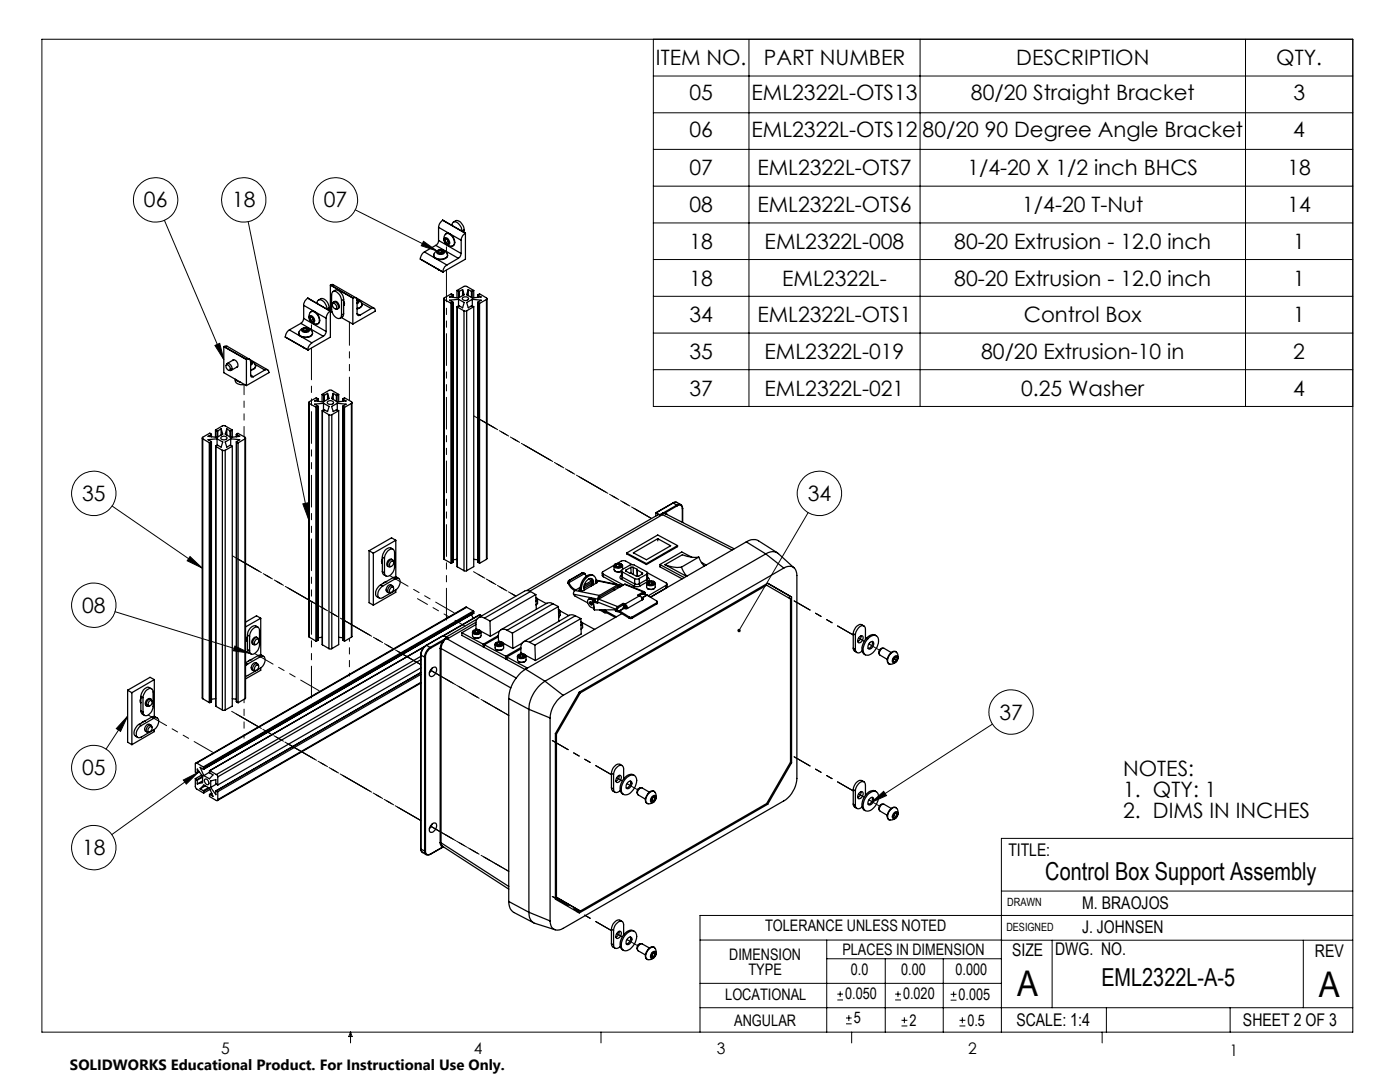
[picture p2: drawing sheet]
<svg xmlns="http://www.w3.org/2000/svg" width="279mm" height="216mm" viewBox="0 0 279 216" stroke-linecap="round" stroke-linejoin="round" font-family="sans-serif">
<g fill="none" stroke="#000" stroke-width=".2">
<path d="M8.4 7.8h261.6v198.2h-261.6zM130.4 7.8v73.3h139.6M130.4 15.2h139.6M149.5 7.8v73.3M183.6 7.8v73.3M248.6 7.8v73.3M130.4 22.5h139.6M130.4 29.8h139.6M130.4 37.1h139.6M32.8 44l11.9 27.8M49.5 44.2l12.1 59.4M70.9 41.9l16.3 8.2"/>
<path d="M84.5 48.2l2.7 1.9-3.1-1.1zM130.4 44.5h139.6M130.4 51.8h139.6M130.4 59.1h139.6M42.9 68.9l1-.4 .8 3.3zM130.4 66.5h139.6M130.4 73.8h139.6M22.4 101l18 12.3M37.9 111.1l2.5 2.2-3-1.4zM60.4 100.5l1.1-.2 .1 3.3zM161.3 102.3l-13.8 23.5M23 122.1l26.9 8.3"/>
<path d="M46.9 128.9l3 1.5-3.3-.5zM25.5 142.9l-4.3 6.6M25.5 142.9l-1.4 3-.9-.5zM36.6 155.6l2.9-1.5-2.3 2.4zM39.5 154.1l-17.2 12.4M198 144.5l-24.1 15.6M173.9 160.1l2.5-2.2 .5 .9zM199.8 177.8h70.2M270 167.3h-70.2v38.7M139.7 187.6h60.2M139.7 196.2h60.1M165 187.6v18.4"/>
<path d="M165 191.3h34.8M167.1 199.5h1.1M167.1 198.4h1.1M167.7 197.8v1.1M176.7 191.3v14.7M178.6 199.5h1.2M178.6 198.4h1.2M179.2 197.8v1.1M188.2 191.3v14.7M189.7 199.6h1.2M189.7 198.4h1.2M190.3 197.8v1.2"/>
<path d="M199.8 187.6h70.2M210 187.6v13.5M260.1 187.6v13.5M270 182.7h-130.3v23.3M70 206v2.1M70 206l.3 .8h-.7zM119.9 206v2.1M139.7 201.1h130.3M168.8 204.3h1.2M168.8 203.1h1.2M169.4 202.6v1.1M170 206v2.1"/>
<path d="M179.9 204.7h1.2M179.9 203.6h1.2M180.5 203v1.2M191.5 204.7h1.2M191.5 203.6h1.2M192.1 203v1.2M220 206v2.1M220.8 201.1v4.9M245.5 201.1v4.9"/>
<circle cx="31.1" cy="39.9" r="4.4"/>
<circle cx="48.7" cy="39.9" r="4.4"/>
<circle cx="66.9" cy="39.9" r="4.4"/>
<circle cx="18.7" cy="98.4" r="4.4"/>
<circle cx="163.5" cy="98.4" r="4.4"/>
<circle cx="18.7" cy="120.8" r="4.4"/>
<circle cx="18.7" cy="153.2" r="4.4"/>
<circle cx="201.8" cy="142.1" r="4.4"/>
<circle cx="18.7" cy="169.1" r="4.4"/>
</g>
<path d="M84.5 48.2l2.7 1.9-3.1-1.1zM147.3 125.6a.33 .33 0 0 0 0 .5l.2-.3-.2 .3a.33 .33 0 0 0 .5-.3 .33 .33 0 0 0-.5-.2zM173.9 160.1l2.5-2.2 .5 .9zM36.6 155.6l2.9-1.5-2.3 2.4zM25.5 142.9l-1.4 3-.9-.5zM46.9 128.9l3 1.5-3.3-.5zM37.9 111.1l2.5 2.2-3-1.4zM60.4 100.5l1.1-.2 .1 3.3zM42.9 68.9l1-.4 .8 3.3z" fill="#000"/>
<g fill="none" stroke="#000" stroke-width=".25">
<path d="M61.4 59.5a1.61 1.61 0 0 0-.8 1.4M61.4 59.5l4.5 2.6M63.6 59.9a1.25 1.25 0 0 1 1.9 .8l.2 .7M65.9 56.9v10.4l-4.4 2.5M65.9 56.9l4.5 2.6M66 56.9l.4-.1 4.6 2.6M66 56.9h-.1M66 56.9l4.4 2.6M66.5 58.2a1 1 0 0 1 1.6 .3l.4 .6 .1 .6M68.2 60a1.96 1.96 0 0 0-1.5-1.9 .64 .64 0 0 0-.5 .7v2.9a1.69 1.69 0 0 0 1.7 1.8l.3-.6M68.2 60v2.9M68.6 59.7l-.4 .3"/>
<path d="M68.6 59.7v2.9M70.4 59.5h.1M70.4 59.5v5.2M70.4 59.5a.49 .49 0 0 1 .6-.1 .49 .49 0 0 1 .3 .5v2.7M71 59.4l3.7 2.1M71.3 60l.1 .1-.1 .3M83.9 51.7l4.5 2.6M83.9 51.7h.1M84.7 50.3a1.83 1.83 0 0 0-.8 1.4M84.7 50.3l4.5 2.6M86.5 50.9a1.31 1.31 0 0 0 1.8 .9l.3-.1a.78 .78 0 0 0 .7-.8M86.8 50.4a1.4 1.4 0 0 1 1.5-.5 1.4 1.4 0 0 1 1 1.2 1.8 1.8 0 0 1-2.7 0l-.1-.2z"/>
<path d="M87 49l4.5 2.5M87 49l-2.3 1.3M87.2 50.1a.97 .97 0 0 1 1.5 .2 .92 .92 0 0 1-1.6 0zM87.3 53.7h.1M87.4 53.7l.3 .2M87.5 48a1.11 1.11 0 0 1-.5 1M87.5 45.4v2.6M87.5 50.1v.4M87.5 45.4l4.5 2.5M87.5 48l4.5 2.6M88.1 50l.4 .2-.2 .4h-.5l-.4-.2 .1-.3M88.1 50l-.6 .1"/>
<path d="M88.1 50.4l.2 .2M88.1 50.4l-.5 .1M88.1 50v.4M88.3 44a1.83 1.83 0 0 0-.8 1.4M88.3 44l4.6 2.5M88.5 59.6v51.9l.2 .1M88.7 59.8l1.3 .7M88.7 59.8v51.8M88.8 47.5a.87 .87 0 0 1 .8 .4 .87 .87 0 0 1 0 .9 .87 .87 0 0 1-.8-.4 .87 .87 0 0 1 0-.9zM88.8 47.9l.2 .5M88.8 47.9l.2-.3 .4 .2 .2 .6-.2 .2-.4-.2M89 46.6a1.61 1.61 0 0 1 1.4 2.4 1.44 1.44 0 0 1-1.6-.6 1.44 1.44 0 0 1 .2-1.8z"/>
<path d="M89 46.6a1.58 1.58 0 0 1 1.7 2l-.3 .4M89.1 47.7l-.3 .2M89.2 52.9a1.83 1.83 0 0 0-.8 1.4M89.2 47.7l.2 .5M89.4 48.2l.2 .1M89.4 48.2l-.4 .2M90.2 45a.66 .66 0 0 1 .4-.8 .66 .66 0 0 1 .8 .4l.7 .8 .1 .7M90.4 58.8l-.3-.2-1.4 .8-.2 .1 .2 .3M90.4 58.8l-.7 .5 1.8 .1M90.4 58.8v.5M90.5 44.3a1.12 1.12 0 0 1 1.8 .6l.3 1M91.2 58l1.7-.9 1.6 .9"/>
<path d="M91.2 58v1.4M91.2 58l.3 .1M91.5 51.5l-2.3 1.4M91.5 59.7l1.1 .7-.3 1-.8-.4M91.5 59.7l-1.8 .2 .7 .4-.3 .2M91.5 58.1h.2M91.5 58.1v1.3M91.5 59.7v1.3M91.7 58.1v1.2M92 50.6l-.2 .7-.3 .2M92 47.9v2.7M92.2 46.1h.1"/>
<path d="M92.3 59.4a.63 .63 0 0 1 .7-.2 .63 .63 0 0 1 .5 .5 .64 .64 0 0 1-.7 .3 .64 .64 0 0 1-.5-.6zM92.3 57.8l.3 1-1.1 .6M92.3 57.8l-.6 .3M92.3 57.8v1.2M92.6 45.9v.5M92.6 45.9l-.4 .2M92.9 46.5a1.73 1.73 0 0 0-.9 1.4M92.9 46.5h.1M92.9 46.5v5.2l-4.5 2.6M93.5 57.8l.6 .3M93.5 57.8l-.4 1 1.2 .6M93.5 57.8v1.2"/>
<path d="M94.1 58.1h.1M94.1 58.1v1.2M94.2 58.1v1.3M94.3 59.7l-1.2 .7 .4 1 .7-.4M94.3 59.7l1.7 .2-.6 .5M94.3 59.7v1.3M94.5 58l-.3 .1M94.5 58v1.4M95.4 58.8v.5M95.4 58.9l.3-.3 1.4 .8 .1 .1-.1 .3M95.4 58.9l.6 .4-1.7 .1M95.4 58.9v.4"/>
<path d="M97.1 59.8l-1.4 .7M97.1 59.8v51.8M97.2 59.6v51.9l-.1 .1M44.7 69.2l4.5 2.6M44.7 69.2v5.2l4.5 2.5M44.7 69.1h.6l8.1 4.7M44.7 69.1l4.5 2.6M44.7 69.1v.1M45.1 72.9l.1-.1a.71 .71 0 0 1 .6 1.1l-.3-.1-.3-.3zM45.1 72.9l.2-.3a.88 .88 0 0 1 .8 .3 .88 .88 0 0 1 .1 1h-.5M46.4 71.9a.84 .84 0 0 1 .9 .4 .84 .84 0 0 1-.1 1M46.6 71.8l-1.3 .7"/>
<path d="M47 75.7a1.26 1.26 0 0 0 1.7 1.1l.1-.1M47 75.7l.4 .4 .6 .2M47.4 73.2l-1.3 .7M49.2 71.8v5.1M49.2 71.7a.51 .51 0 0 1 .6 0 .51 .51 0 0 1 .2 .5v2.6M49.2 71.7v.1M50 72.8l.4-.3-.4-.5a1 1 0 0 1 .8 1.4l-.8 .4M50 72.7h.1M50 74.8a.33 .33 0 0 0 .2 .4 .33 .33 0 0 0 .4 0M50 72.2l.2 .2-.2 .3M50 74.8l.6 .4M50.9 72.7l1.9 1.1"/>
<path d="M51 73v.1a.92 .92 0 0 1-1 .8M52.8 73.8a.52 .52 0 0 1 .6 0 .52 .52 0 0 1 .3 .6l-4.5 2.5M52.8 73.8l-2.2 1.4M56.9 67.2l4.6 2.6M56.9 67.3l4.6 2.5M56.9 67.2v.1M57.7 65.8a1.83 1.83 0 0 0-.8 1.4M57.7 65.8l4.5 2.6M59.6 66.5v.1a1.62 1.62 0 0 0 2.4 .5l.3-.4 .1-.2M59.9 65.9a1.38 1.38 0 0 1 1.5-.5 1.38 1.38 0 0 1 .9 1.3 1.67 1.67 0 0 1-2.7-.2zM60 64.5l4.5 2.6M60 64.5l-2.3 1.3"/>
<path d="M60.3 65.7a.95 .95 0 0 1 1.5 .2 .92 .92 0 0 1-1.6-.1zM60.4 69.3l.4 .2M60.6 65.7v.3M60.6 63.5l-.2 .6-.4 .4M60.6 60.9l4.5 2.6M60.6 63.5l4.5 2.6M60.6 60.9v2.6M61.1 65.5l.5 .3-.2 .3-.5 .1-.5-.2 .2-.3M61.1 65.5l-.5 .2M61.1 66l.2 .1M61.1 66l-.5 .1M61.1 65.5v.5"/>
<path d="M61.5 69.8h.1M61.8 63a.84 .84 0 0 1 .9 .5 .84 .84 0 0 1-.2 .9 1.01 1.01 0 0 1-.7-1.4zM61.8 63.5l.3 .5M61.8 63.5l.3-.4 .3 .3 .3 .5-.3 .3-.3-.2M61.9 62.3a.88 .88 0 0 1 1.4 .4l.3 .6a.84 .84 0 0 1 0 1.2 .84 .84 0 0 1-1.2 0 1.52 1.52 0 0 1-.5-2.2zM62.1 62.2h.1a1.57 1.57 0 0 1 1.6 1.7l-.1 .5-.2 .2M62.2 63.3l-.4 .2M62.2 68.4a1.81 1.81 0 0 0-.7 1.4M62.3 63.3l.1 .4M62.4 63.7l.2 .2M62.4 63.7l-.3 .3M63.3 60.5a.68 .68 0 0 1 .4-.7 .68 .68 0 0 1 .8 .3l.6 .9 .2 .7"/>
<path d="M63.3 60.5h.1M63.4 79.6l-.3-.2-1.4 .8-.1 .2 .1 .1M63.4 79.6v.5M63.5 79.6v.5M64.3 78.7l1.6-.9 1.7 .9M64.3 78.7l.3 .2M64.3 78.7v1.5M64.5 67.1l-2.3 1.3M64.6 78.9h.1M64.6 78.9v1.3M64.7 78.9v1.2M65.1 66.1l-.3 .7-.3 .3"/>
<path d="M65.1 63.5v2.6M65.3 61.7h.1M65.4 78.5l.3 1-1.1 .7-1.8-.2 .6-.4M65.4 78.5l-.7 .4M65.4 78.5v1.2M65.7 61.4l-.4 .3M65.7 61.4v.5M65.9 62.1a1.83 1.83 0 0 0-.8 1.4M65.9 62.1h.1M65.9 62.1l.4 .2M66.4 60.6a.62 .62 0 0 1 .7 .3 .62 .62 0 0 1 0 .7l-.5-.1-.2-.5zM66.4 60.7l.2-.4a.87 .87 0 0 1 .8 .4 .87 .87 0 0 1 0 .9h-.5"/>
<path d="M66.5 78.5l-.3 1 1.1 .7 1.8-.2-.7-.4M66.5 78.5l.6 .4M66.5 78.5v1.2M66.6 60.3l.2-.2a.93 .93 0 0 1 .8 1.4l-.2 .1M67.1 78.9h.2M67.1 78.9v1.2M67.3 78.9v1.3M67.6 78.7l-.3 .2M67.6 78.7v1.5M68.1 63.4l2.3 1.3M68.4 79.6v.5M68.4 79.6l.4-.2 1.4 .8-.1 .3"/>
<path d="M68.6 62.6l-.1 .5-.6 .4M68.6 60l.2 .6-.2 .4M68.6 62.6l-.4 .3M68.7 60.9h-.1M71.3 60.6l.3-.4v-.2l-.3-.2 .4 .2a.81 .81 0 0 1 .5 1 .81 .81 0 0 1-.9 .5M71.3 60.4h.1M71.3 62.6a.35 .35 0 0 0 .1 .3 .35 .35 0 0 0 .4 0M71.3 62.6l.5 .3M72.1 60.5l2 1.1M72.2 60.7l-.1 .5-.8 .4M74.1 61.6a.5 .5 0 0 1 .6-.1 .5 .5 0 0 1 .2 .6M74.1 61.6l-2.3 1.3"/>
<path d="M74.9 62.1h.1M74.9 62.1l-4.5 2.6M90 60.5h.1M90 60.5v51.9M90.1 60.5v51.9M90.4 60.3v51.9M91.2 61.2l.1 51.9M91.3 61.3l1.3 .7M91.3 61.3v51.8M91.5 61l-.2 .3M92.6 62h.5M92.6 62v51.9"/>
<path d="M93.1 62v51.9M94.2 61l.3 .2M94.5 61.2l-1.4 .8M94.5 61.2v51.9l-1.4 .8M95.4 60.3v51.9M95.4 60.4l.3 .1M95.4 60.4v51.8M95.7 60.5v51.9M40.4 87.4v51.9l.1 .1M40.5 87.6l1.3 .7M40.5 87.6v51.8M41.8 88.3h.1"/>
<path d="M41.8 88.3v51.9M41.9 88.3v51.9M42.2 86.6l-.3-.2-1.4 .8-.1 .2 .1 .2M42.2 86.6l-.7 .5 1.8 .2M42.2 86.7v.4M42.2 88.2v51.9M43 85.8l1.6-.9h.3l1.5 .9M43 85.8l.3 .2M43 85.8v1.4M43 89l.1 51.9M43.1 89.1l1.3 .8M43.3 88.9l-.2 .2"/>
<path d="M43.3 87.6l1.2 .6-.4 1-.8-.3M43.3 87.6l-1.8 .1 .7 .4-.3 .2M43.3 86h.2M43.3 86v1.2M43.3 87.6v1.3M43.5 86v1.2M44.1 85.6l.4 1-1.2 .7M44.1 85.6l-.6 .4M44.1 85.6v1.2M44.2 87.1h.7a.35 .35 0 0 1 .4 .5l-.6 .2-.5-.1-.1-.3zM44.4 89.9h.5M44.4 89.9v51.8"/>
<path d="M44.9 89.9v51.8M45.3 85.6l-.4 1 1.1 .7M45.3 85.6l.6 .4M45.3 85.6v1.2M45.9 86h.1M45.9 86v1.2M46 87.6l-1.1 .6 .4 1 .7-.3M46 87.6l1.8 .1-.6 .5M46 88.9l.4 .1M46 86v1.2M46 87.6v1.3M46.4 89l-1.5 .9"/>
<path d="M46.4 85.8l-.4 .2M46.4 89v51.9l-1.5 .8M46.4 85.8v1.4M47.2 88.2v51.9M47.2 86.7v.4M47.2 86.7l.3-.2 1.4 .7 .1 .2-.1 .2M47.2 86.7l.6 .4-1.8 .2M47.2 88.2l.3 .2M47.5 88.4v51.8M48.9 87.6l-1.4 .8M48.9 87.6v51.8M49 87.4v51.9l-.1 .1"/>
<path d="M61.6 80.3v46.7l.1 .1M61.7 80.5l1.3 .7M61.7 80.5v46.6M63 81.2h.2M63 81.2v46.7M63.2 81.2v46.7M63.4 81.1l-.2 .1M63.4 81.1v46.7M63.5 81.1l-.1 46.7M64.3 82v46.7M64.3 82l1.4 .8M64.6 80.5l1.1 .6-.3 1-.7-.4-.4 .3"/>
<path d="M64.6 80.5l-1.8 .1 .6 .5M64.6 80.5v1.3M65.3 80.2a.66 .66 0 0 1 .7-.3 .66 .66 0 0 1 .5 .6 .66 .66 0 0 1-.7 .2 .66 .66 0 0 1-.5-.5zM65.7 82.8h.5M65.7 82.8v46.6M66.2 82.8v46.6M67.3 80.5l-1.1 .6 .3 1 .7-.4 .4 .3M67.3 80.5l1.8 .1-.7 .5M67.3 80.5v1.3M67.6 82l-1.4 .8M67.6 82v46.6l-1.4 .8M68.4 81.1v46.7"/>
<path d="M68.4 81.1l.4 .2M68.8 81.3v46.7M70.1 80.5l-1.3 .8M70.1 80.5v46.6M70.2 80.3v46.8h-.1M73.7 109.9v10.4l.8 .5M73.7 109.9l.8 .5M74.5 110.4v10.4M76 116.7a1.9 1.9 0 0 0-.9 2.2l.6 .4M76 116.7l.4 .2M76.2 112.3l.1 .1M76.3 111.4l-.2 .6 .2 .4"/>
<path d="M76.3 114.1a.88 .88 0 0 0 .7 .8M76.3 111.2l.4 .2M76.3 114.1l.4 .2M76.3 111.2v2.9M76.7 111.4a1.75 1.75 0 0 1 1.8-1.8l.2 .6v2.9a1.75 1.75 0 0 1-1.7 1.8l-.3-.6M76.7 111.4v2.9M77 116.1h.1M77 116.1l-.5 .3M78 112.1l.3-.2a.63 .63 0 0 1 .2 .8 .63 .63 0 0 1-.7 .3l-.1-.3zM78.1 117.2l.2-.1a.6 .6 0 0 1 .2 .7 .6 .6 0 0 1-.6 .4l-.2-.4zM78.3 116.9a.83 .83 0 0 0-1 .1 .83 .83 0 0 0-.1 1.1l.3 .2M78.3 111.7a.81 .81 0 0 0-1 .3 .81 .81 0 0 0 .2 1.1"/>
<path d="M78.5 115.3a.97 .97 0 0 1 1.1 .1M78.5 109.6a1.28 1.28 0 0 0-2.1 .9l-.1 .7M78.5 115.3l.4 .2M78.5 115.3l-2.5 1.4M78.5 117.3v-.3a.71 .71 0 0 0-.8 0 .71 .71 0 0 0-.3 .8l.1 .5h.5M78.5 112.1v-.3a.79 .79 0 0 0-1 .2 .79 .79 0 0 0-.1 .9l.2 .2h.4M78.9 115.5a.67 .67 0 0 1 .9 0 .67 .67 0 0 1 0 .9l-.4 1-.5 .4-2.5 1.4a.66 .66 0 0 1-.9 0 .66 .66 0 0 1-.1-.8l.3-.7 .7-.8M78.9 115.5l-2.5 1.4M79 107.8l-.9-.5-4.4 2.6M79 107.8l-4.5 2.6M79 117.7v.5l-4.5 2.6M79 107.8v7.3"/>
<path d="M88.7 111.6l1.3 .8M90 112.4h.1M90.4 112.2l-.3 .2M90.4 112.2h.1M91.2 111.6l-.8 .1M91.3 113.1l1.3 .8M92.6 113.9h.5M94.5 111.6l.9 .1M95.4 112.2l.3 .2M97.1 111.6l-1.4 .8M105.9 118a1.12 1.12 0 0 0-1.2 0l-9.2 5.3M105.9 118l-9.2 5.3"/>
<path d="M105.9 118l1 .6M106.9 118.6l-9.1 5.3M106.9 118.6l.1 3M107 119.8l.2-.3-.2-.3 .3 .4-.3 .4M107.2 119.5l1.8 .9M107.3 119.6v.8l-.3 .3M113.4 116.4l.5 .8 .8 .7M113.5 115.9l-.2 .1 .1 .4M113.5 116.3h.1M113.6 116.3a2.42 2.42 0 0 0 1.4 1.4M113.6 116.3l-.2 .1M113.7 115.8l-.2 .5"/>
<path d="M113.7 115.8l-.2 .1M114.4 118.5l.1 .1M114.5 118.6l.2 .3 2.6 1.4M114.5 118.6l4.8 1M114.8 117.8l-.3 .3-.1 .4M114.8 117.8l4.8 1M115 117.7l-.2 .1M115.7 117.6v.2M115.8 117.4v.5M115.8 117.4l.2 .1M115.8 117.5l-.1 .1M115.8 117.2l-.8 .5"/>
<path d="M116 117.5v.4M116.1 114.3l-2.6 1.6M116.3 114.3l.4 .1M116.3 114.3l-2.6 1.5M116.3 114.3h-.2M116.4 114.3h-.3M116.7 114.4l.3 .6M116.7 114.4l-3.2 1.9M117.5 115.5a1.77 1.77 0 0 0-.8 2.2M117.5 115.5a.68 .68 0 0 1 .8 .1 .68 .68 0 0 1 .1 .9v.2M117.5 115.5l.6 .4M117.8 119.6a.39 .39 0 0 0-.5 .3l.2 .7a1.28 1.28 0 0 0 1 .8"/>
<path d="M117.8 119.6l.7 .2M118 115.4l.2 .6-.2 .9M118.1 119.4l.6 .3v.2M118.1 119.4l-.6 .2M118.1 119.4l-.3 .2M118.1 115.9l-1.5 .8M118.2 116.5l-1.6 .9M118.2 116.1l-1.7 1M118.2 115.8l-.1 .1M118.3 120l.3 1.7M118.4 119.8l-.1 .1 .1 .2M118.5 119.8h.1"/>
<path d="M118.5 114.9a1.35 1.35 0 0 0-2 .6l-.6 1.1-.1 .8M118.6 119.9l.6 .3M118.7 119.9h-.1M118.8 119.8v.2M119 115.9a.95 .95 0 0 0-.6-1.1 .95 .95 0 0 0-1.1 .3l-.6 .5-.4 .7-.3 1.2M119 115.7l4.5 1M119 115.9v.5M119 116l.1 .1M119 116.3h.1M119 115.9l4.2 .8M119.1 116.1h.1l-.1 .2-2.6 1.5h-.9l-.1-.1 .2-.1M119.1 116.1l.1 .1"/>
<path d="M119.3 119.6l.1 .1M119.5 119.6l-.3 .5M119.5 119.6l3.8 1.4M119.6 118.8l-.2 .2-.1 .6M120.2 114.3v.5l.2 .3M120.4 114.5l4 2.2M120.4 114.5v.6M120.4 115.1l2.9 1.6M122.5 117.5l.2 .2M122.5 112.9l.1 .8a1.05 1.05 0 0 0 1.4 .2M122.6 112.8l-2.2 1.3a.26 .26 0 0 0-.2 .2 .26 .26 0 0 0 .2 .2M122.8 116.5l.2 .1"/>
<path d="M122.8 112.6a.82 .82 0 0 1 1.3 .3 .95 .95 0 0 1-1.5 0zM122.8 114h.1M122.9 112.9a.68 .68 0 0 0 .9 .1M123 112.6l-.1 .3M123 112.6v.4l-.1-.1M123 116.6h.1M123.2 116.7a.36 .36 0 0 1 .4 0 .36 .36 0 0 1 .2 .4M123.2 112.4l.8-.4 .5-.1 1.7 .8M123.2 116.7l-3.6 2.1M123.2 117.1h.3M123.5 112.5l.4 .2M123.5 112.5l-.5 .1"/>
<path d="M123.5 112.5v.6M123.5 117.1l-.2-.1-3.6 2.1-.1 .1v.3M123.5 117.1l.1 .1M123.6 116.8h.7M123.9 116.9h.1M123.9 116.9h-.1M123.9 116.9v.2M123.9 112.7l-.1 .3M123.9 112.5l.3 .3a.97 .97 0 0 1-1.7 .1l.3-.4M124 116.9h-.1M124 116.9h.1M124 116.9v.1"/>
<path d="M124 113.9h.1M124 113.9l-.4 .2-.8-.1M124 113.9v1M124 115.6l2.5 1.3M124 114.9h.1M124 114.8a.39 .39 0 0 0-.3 .4 .39 .39 0 0 0 .3 .4M124 114.9l.2 .3M124.2 113.6a.25 .25 0 0 0-.2 .3 .25 .25 0 0 0 .2 .2M124.2 113.6l1.6-.9h.6l2.6 1.4a.26 .26 0 0 1 .2 .2 .26 .26 0 0 1-.2 .3M124.2 115.2l-.2 .4M124.2 114.1v1.1M124.2 114.1l2.4 1.4"/>
<path d="M124.2 115.2l2.5 1.3M124.2 112.9v.7M124.6 116.6l4 1.5M124.6 116.6l3.8 1.5M124.6 116.6l-5.1 3M125 113.7v.3M125 114l2.1 1h.4l.7-.5M125.1 110.3v.2l3.9 2.1M125.1 110.3l3.9 2.2M125.9 113.2h.5M125.9 113.2l-.9 .5M125.9 113.2v1.2"/>
<path d="M126.4 113.2l.7 .4M126.4 113.2v1.5M126.4 110.3l4.9-2.8 2.5 1.4-4.8 2.8zM126.6 115.5l.1 1M126.7 116.5l-.2 .4M127.1 113.6l.1 .1M127.1 113.6l.1 1.4M127.2 113.7l1 .6M127.2 113.7v1.3M127.6 115.4l-.5 .2-.5-.1M127.6 115.4v1.1M127.6 116.5h-.9"/>
<path d="M127.6 116.5l.2 .4M127.6 118.9l.4 .2 .2 .6M127.6 118.9l-2.9 1.6M127.8 116.9a1.5 1.5 0 0 1-1.3 0M128 119.2h.2M128.1 118.5l.9 .2M128.1 119.5l.2 .1M128.2 114.3l.1 .1-.1 .1M128.2 114.3v.2M128.2 119.2l.1 .1M128.2 118.5h.4M128.3 119.3v.3l-3.1 1.8"/>
<path d="M128.4 118.1h.2l.2 .2-.2 .2M128.4 118.1l-1.1 .6 .3 .2M128.4 118.4h.1M128.5 118.4h-.1l-.8 .5M128.5 118.4l.1 .1M129 112.5v.1M129 118.7h.2M129 118.7l-.8 .5M129 114.6l-1.4 .8M129 114.6l.1 1M129.1 115.6l.2 .4M129.1 115.6l-1.5 .9"/>
<path d="M129.2 116.2a.95 .95 0 0 1 1.4 .1 .8 .8 0 0 1-.7 .4 .8 .8 0 0 1-.7-.5zM129.2 118.7l1.9 1.2 .1 .2-.1 .2M129.2 118.7l-.9 .6M129.2 114.3l3.7 2a.25 .25 0 0 1 .2 .3 .25 .25 0 0 1-.2 .2M129.2 114.3l.1 1.1M129.3 115.4h.1M129.3 115.4l-.2 .2M129.3 115.3h.1M129.3 115.3a.38 .38 0 0 1 .3 .4 .38 .38 0 0 1-.3 .3M129.3 116l-1.5 .9M129.4 118.9h.1M129.4 116.4a.68 .68 0 0 0 .8 .1"/>
<path d="M129.4 116.4l.2 .2M129.5 116.1l-.1 .3M129.5 116.1v.4M130 116l.4 .2M130 116l-.5 .1M130 116v.6M130.4 116.2l-.2 .3M130.4 116l.1 .1a.33 .33 0 0 1 .1 .5 1 1 0 0 1-1.6-.2l.3-.3M130.6 117.4l-.5 .2-.8-.1M130.7 116.4l.1 .7a1.02 1.02 0 0 1-1.8 .1v-.8M131 102.3h-.1v.7M131 102.3l.7 .4"/>
<path d="M131.3 107.5v.4M131.7 102.7h.1M131.7 112.6v.5l4.4 2.4M131.7 112.6l4.9 2.7M131.7 102.7l-.5 .1-26.1 15M132.2 102.4v.3M132.2 102.4h.1M132.2 102.4l.6 .1M132.2 102.7l-26.5 15.3M132.2 102.7l13.9 7M132.3 102.4h-.1M132.3 102.4l-.6 .3"/>
<path d="M132.7 112.7a6.3 6.3 0 0 0 3.3 .5M132.7 102.3l-.4 .1M132.7 102.3l.1 .2M132.7 102.3l.4 .4M132.7 112.7l4.3 2.3M132.8 102.5l13.7 7M132.9 116.8l-3.5 2.1M132.9 116.8l.1 .5M133.1 116.6v.6l-.1 .1M134.3 100.4h.1M134.3 100.4l-3.4 1.9M134.3 100.4l.7-.2 .9 .5"/>
<path d="M134.3 100.4l-3.3 1.9M134.3 100.4l.8 .4M135.1 100.8v.1M135.1 100.8l-3.4 1.9M135.1 100.3l-.4-.1-.4 .2M135.1 100.9a.62 .62 0 0 1 .8 0 .62 .62 0 0 1 .3 .6M135.1 100.9l-2.4 1.4M135.2 108.9l-6.2 3.6M135.2 108.9v.2l-6.2 3.5M135.2 108.9l-3.9-2.1-6.2 3.5M135.9 100.7l.3 .3v.5M135.9 100.7l-.4-.1-.4 .2"/>
<path d="M136 113.2l.4 .8 .7 1M136.2 101.5v2.7M136.2 101.5h.1M138.1 111.2l-2-1.1-4.4 2.5M139.5 111.2l.5 1.1 .5 .7M139.5 111.2a6.1 6.1 0 0 1-3.3-.5l-3.5 2M139.5 111.2l-3.5 2M140 112.2l.9 .5M148.9 108.1a2.33 2.33 0 0 1 2.5-.2l3.8 2.4M148.9 108.1l-19.1 11.1 3.2-1.9M148.9 108.1l3.9 2.4M152.8 116.7l.2 .1"/>
<path d="M152.8 110.5a2.05 2.05 0 0 1 2.6 0l3.1 2.8M152.8 110.5l-44 25.4M152.8 110.5l3.6 2.8M153 116.8l-37.2 21.5M153 116.8l4.8 2.7v32.6M156.4 113.3a1.58 1.58 0 0 1 1.9-.2 1.58 1.58 0 0 1 .7 1.7v40.5a5.8 5.8 0 0 1-2.6 4.5l-44 25.4a1.59 1.59 0 0 1-1.8 .2 1.59 1.59 0 0 1-.8-1.6M156.4 113.3l-44 25.4M158 119.1v33.1M158 119.1l-4.8-2.7-37.6 21.7M158 119.1l-.4-.2v.5M25.5 137.7l.8 .5M25.5 137.7v10.4l.8 .5"/>
<path d="M26.3 138.2v10.4M28.1 139.3l-.2 .5 .2 .4M28.1 139l.4 .2M28.1 139v2.9M28.5 139.2a1.86 1.86 0 0 1 1.6-1.8 .63 .63 0 0 1 .5 .7v2.9a1.75 1.75 0 0 1-1.7 1.8l-.4-.7M28.5 139.2v2.9M29.8 139.9l.3-.1a.58 .58 0 0 1 .2 .7 .58 .58 0 0 1-.7 .3zM30.1 139.5a.81 .81 0 0 0-.9 .3 .81 .81 0 0 0 .1 1.1M30.3 137.4a1.28 1.28 0 0 0-2 .9l-.2 .7M30.3 139.9l-.1-.4a.94 .94 0 0 0-.9 1.4h.5M30.8 135.6l-.8-.5-4.5 2.6M30.8 135.6l-4.5 2.6"/>
<path d="M30.8 135.6v7.3M40.5 139.4l1.3 .8M42.2 140v.1M43 139.4l-.8 .1M46.4 139.4l.8 .1M48.9 139.4l-1.4 .8M49.2 127.8l.2 .1M49.4 127l-.2 .5 .2 .5M49.4 129.6l.1 .5 .6 .4M49.4 129.6l.4 .3M49.4 126.7l.4 .3M49.4 126.7v2.9"/>
<path d="M49.4 132.5l-.4 .4M49.8 127a1.69 1.69 0 0 1 1.7-1.8l.3 .6v2.9a1.96 1.96 0 0 1-1.5 1.9 .63 .63 0 0 1-.5-.7M49.8 127v2.9M50.1 131.7h.1M50.1 131.7l-.6 .2M51 132.9l.3-.2a.6 .6 0 0 1 .3 .7 .6 .6 0 0 1-.7 .4l-.1-.3zM51 127.7l.4-.2a.61 .61 0 0 1 .2 .7 .61 .61 0 0 1-.7 .4l-.1-.3zM51.4 132.4a.82 .82 0 0 0-1 .1 .82 .82 0 0 0-.2 1l.4 .3M51.4 127.2a.82 .82 0 0 0-1 .3 .82 .82 0 0 0 0 1l.2 .1M51.5 130.8a.97 .97 0 0 1 1.1 .2M51.5 125.2a1.28 1.28 0 0 0-2 .8l-.1 .7M51.5 130.8l.4 .3"/>
<path d="M51.5 130.8l-2.5 1.5 .4 .2M51.6 132.8l-.1-.3a.83 .83 0 0 0-.9 .4 .83 .83 0 0 0 0 .9h.4M51.6 127.6l-.1-.2a.79 .79 0 0 0-.9 .1 .79 .79 0 0 0-.2 .9l.3 .3 .3-.1M51.9 131.1a.67 .67 0 0 1 .9 0 .67 .67 0 0 1 .1 .9l-.3 .6-.4 .6-3.2 1.7M51.9 131.1l-2.5 1.4M52 123.4l-.8-.5-2.2 1.2M52 123.4l-3 1.7M52 133.3v.4l-3 1.8M52 123.4v7.3M61.7 127.1l1.3 .8M63 127.9h.2M63.4 127.8l-.2 .1"/>
<path d="M64.3 127.2h-.8M64.3 128.7l1.4 .7M65.7 129.4h.5M67.6 127.2h.8M68.4 127.8l.4 .2M70.1 127.1l-1.3 .9M84 130.7h.1M84 136.3l-40.6 23.4M84 130.7v38.6M84 133.3l-40.5 23.3M84 134.6l-40.5 23.4M84 131l-40.8 23.6"/>
<path d="M84 131.7l-40.5 23.3M84 136.2l-40.5 23.4M84 130.7l.7 .4M84 130.7v38.7M84.7 129.1l-42.8 24.7M84.7 131.1h.2M84.7 131.1v38.7M84.8 129l-43 24.8M84.9 131.1v38.7M85.1 128.8a2.65 2.65 0 0 0-1.1 1.9M85.1 128.8h.1M85.1 128.8a2.69 2.69 0 0 0-1.1 1.9"/>
<path d="M85.1 128.8l.7 .4M85.8 129.2a2.51 2.51 0 0 0-1.1 1.9M85.8 129.2l.1 .1M85.9 129.3a2.19 2.19 0 0 0-1 1.8M86.1 133.4a.56 .56 0 0 1 .9-.2 .56 .56 0 0 1 .1 .8l-.3 .6a.58 .58 0 0 1-.8 .4 .58 .58 0 0 1-.3-.8zM86.2 133.3l-.5 .9M87.8 129.4h.2M87.8 129.4v38.8M88 129.4v38.8M88 129.4l14 7.9M88.4 128l-.5 .8-.1 .6M88.4 128l.1 .1"/>
<path d="M88.4 128l-2.5 1.3M88.4 126.8h.1M88.4 126.8l-3.3 2M88.5 126.8l.7 .4M88.5 128.1l-.3 .5-.2 .8M88.7 127.6l-.3 .4M88.8 127.5l-.3 .6M88.8 127.5l-.1 .1M89.2 127.2h.1M89.2 127.2l-3.4 2M89.2 127.2l-.5 .4M89.3 127.5h-.5"/>
<path d="M89.3 127.5l13.7 7.8M92.2 126.3l4.2 2.3M92.2 126.3v.5l4.2 2.3M93.1 121.2l-.1-.1-53.9 31.2M93.1 121.2l-53.8 31.1M93.1 121.2l1.4 .7M94.1 122.6l.3 .8M94.5 121.9v.2M94.5 121.9l-53.9 31.1M94.5 125.8a.85 .85 0 0 1 1.4 .3 .85 .85 0 0 1-1.5-.2zM94.5 122.3l-53.9 31.2M94.5 122.1v.2"/>
<path d="M94.5 122.1l-53.9 31M94.7 126.1a.62 .62 0 0 0 .8 .1M94.7 126.1l.1 .2M94.8 125.8l-.1 .3M94.8 125.8v.5M95 124.6l-2.8 1.7M95 124.2l-5.7 3.3M95.1 123.6l-6.1 3.5M95.3 125.8l.3 .1M95.3 125.8h-.5M95.3 125.8v.5M95.6 125.9l-.1 .3"/>
<path d="M95.7 125.7l.1 .1a.33 .33 0 0 1 .1 .6 1.06 1.06 0 0 1-1.6-.3l.3-.3M95.8 122.7l-10.7 6.1M95.8 127.2l-.7 .2-.6-.2M95.8 127.2h.1M95.8 122.7l.3 .2M95.8 122.7l-7.3 4.2M96 125.9l1.9 1.1M96 126.1v.7a1 1 0 0 1-1.7 .1v-.7M96.4 128.6v.5M96.7 128.7l4.2 2.3M96.7 128.9l-.3 .2M96.7 128.7v.5l4.2 2.3"/>
<path d="M96.7 123.3a1.1 1.1 0 0 0-1.3 0 1.1 1.1 0 0 0-.4 1.2v.9l.4 .2M96.7 123.3l1.1 .6M97.8 123.9l.1 3.1M98.9 128.3a.91 .91 0 0 1 1.5 .1 .88 .88 0 0 1-1.5 .1zM99 129.6h.1M99.1 128.6l.3 .1h.6M99.3 128.3l-.2 .3M99.3 128.3v.4l-.2-.1M99.4 126.8l-3 1.8M99.4 127.1l-2.7 1.6M99.7 125.9l-1.8 1.1M99.8 128.2l.3 .2"/>
<path d="M99.8 128.2l-.5 .1M99.8 128.2v.5M100.1 128.4l-.1 .3M100.2 128.2h.1a.33 .33 0 0 1 .1 .6 1.02 1.02 0 0 1-1.6-.2l.3-.4M100.3 129.6l-.4 .2-.8-.2M100.4 128.3l1.9 1.1M100.5 128.5v.8a.99 .99 0 0 1-1.7 0v-.7M100.9 131v.5M101.1 131.1l.1 .5 3.6 2M101.1 131.1l4.2 2.2M101.1 131.4l-.2 .1M101.2 125.8a1.09 1.09 0 0 0-1.3-.1 1.09 1.09 0 0 0-.5 1.2l.1 .9 .4 .3"/>
<path d="M101.2 125.8l1.1 .5M101.5 139.4l4.1 2.1M101.5 139.4v40.5M102.3 126.3v3.1M103.5 130.6l.7-.1 .4 .1 .3 .2a.88 .88 0 0 1-1.5 .1zM103.6 131l.4 .2 .5-.1M103.6 131l.2 .1M103.8 130.7l-.2 .3M103.8 130.7v.4M103.9 129.2l-3 1.8M104 129.5l-2.9 1.6M104.2 128.3l-1.9 1.1"/>
<path d="M104.2 130.6l.4 .2M104.2 130.6l-.4 .1M104.2 130.6l.1 .5M104.6 130.8l-.1 .3M104.7 130.6l.3 .3a1 1 0 0 1-1.7 .1l.2-.4M104.8 132a1.13 1.13 0 0 1-1.3 0M104.9 133.5a7.5 7.5 0 0 0-3.4 5.9M104.9 133.5l3.9 2.4M104.9 130.8l2 1M105 130.9v.8a.99 .99 0 0 1-1.7 0v-.7M105.7 128.2a1.11 1.11 0 0 0-1.3-.1 1.11 1.11 0 0 0-.5 1.2l.1 .9 .4 .3M105.7 128.2l1.1 .5"/>
<path d="M106.8 128.7l.1 3.1M107.1 120.6l-.1 .1M108.8 135.9a7.1 7.1 0 0 0-3.2 5.6M108.8 135.9l3.6 2.8M110.3 120.5a1.25 1.25 0 0 0-1.2-.1l-9.1 5.3M110.3 120.5l-9.1 5.3M110.3 120.5l1.1 .5M111.4 121l-9.1 5.3M111.4 121l.1 3M111.5 122.2l.2-.3-.3-.3 .4 .4-.3 .4M111.5 123.1h.1M111.7 121.8l1.8 1"/>
<path d="M111.8 122v.7l-.3 .4M112.4 138.7a5.8 5.8 0 0 0-2.6 4.6M114.8 122.9a1.25 1.25 0 0 0-1.2-.1l-9.1 5.3M114.8 122.9l-9.1 5.3M114.8 122.9l1.1 .5M115.6 138.1l.2 .2M115.6 138.1l-4.8 8.3M115.8 138.3l-4.7 8.2M115.9 123.4l.1 3.1-9.1 5.3M115.9 123.4l-9.1 5.3M116 124.6l.1-.3-.2-.2h.1a.33 .33 0 0 1 .1 .6l-.1 .1M116.2 124.2l2.5 1.4"/>
<path d="M116.2 124.4l.1 .8-.2 .3M117.8 120.1a.28 .28 0 0 1 .3 .2 .28 .28 0 0 1-.2 .3l-.2-.2zM117.8 120.1a.28 .28 0 0 1 .3 .2 .28 .28 0 0 1-.1 .3l-.2-.1zM118.4 120.1l.2 1.6M118.4 120.1l.9 .3-.1-.3M119.2 120.1l3.8 1.5M119.7 121.7l1 .6M120 121.7l.6 .3M120.6 122a.26 .26 0 0 0 .1 .3 .26 .26 0 0 0 .3-.1M120.6 121.7v.3M120.8 121.9l.2 .1M120.8 121.7v.2"/>
<path d="M121 122l2 1.1M121 122.2l1.8 1M121 122v.2M122.9 121.7v.3M122.9 121.7l.7 .2M122.9 122l.7 .2M123 121.6v.1M123 121.7h-4.4M123.3 121l-.3 .6M123.6 121.9h.1M123.6 122.2h.1M123.6 122.2l2 1.2"/>
<path d="M123.7 121.9l1.9 1.2M124.1 122.4l-19.2 11.1M124.4 120.4l.3 .1M124.4 120.4l-1.1 .6M124.4 120.4v.3M124.4 120.7l-1.1 .6-.3 .4M124.4 120.7l.6 .3v.5M124.5 121.4l-.9 .5M124.5 121.4h.1M124.5 121.1l-.1 .1 .1 .2M124.5 121.1l.1 .3M124.5 121.4l.4 .1 .3-.1"/>
<path d="M124.5 121.4l-.8 .5M124.7 120.5l.4 .4 .1 .5M124.8 120.9l-.3 .2M125 121.1l-.4 .3M125.6 123.1h.6M125.6 123.4h.5M125.6 123.1v.3M126.2 123.1l-.1 .3M131.1 120.5l-5 2.9M131.1 120.3l-4.9 2.8M131.1 120.3v.2M131.2 120.1l-.1 .4"/>
<path d="M170.3 129.3a.88 .88 0 0 0 .7 .9M170.3 126.4v2.9M170.3 126.4l.4 .3M170.3 129.3l.4 .3M170.7 126.7a1.95 1.95 0 0 1 1.5-1.9 .63 .63 0 0 1 .5 .8v2M170.7 129.6a.7 .7 0 0 0 .5 .7 .7 .7 0 0 0 .8-.4M170.7 126.7v2.9M171.5 127.1a.45 .45 0 0 1 .7-.1 .86 .86 0 0 1-1 1.2v-.4zM171.8 126.9l-.1 .7-.5 .4M172.4 124.9a1.28 1.28 0 0 0-2 .9l-.1 .6M173.5 127.2a1.02 1.02 0 0 1 1.3-.4 1.02 1.02 0 0 1 .5 1.2 2.96 2.96 0 0 1-2.3 2.7 1.38 1.38 0 0 1-.5-2.1l.4-.8zM173.6 128.3l.5-.3a.95 .95 0 0 1-.7 1.5l-.2-.5z"/>
<path d="M174.1 128a1.13 1.13 0 0 1-.9 1.4M174.9 126.9a1.55 1.55 0 0 0-2.2 .7 2.17 2.17 0 0 0-.3 2.9l.3 .2M176.2 129.3a.85 .85 0 0 0-.7 1.3M177.9 130.3a.83 .83 0 0 1 1-.1 .83 .83 0 0 1 .3 1 1.37 1.37 0 0 1-1.9 1.1l-.1-.8 .2-.7zM177.9 130.2l-1.5-.8a.92 .92 0 0 0-.8 1.3l1.5 .9M178.4 131.4l.4-.3 .2 .1-.1 .5-.4 .4-.2-.2zM178.4 131.1a.43 .43 0 0 1 .4-.3 .43 .43 0 0 1 .4 .3 .86 .86 0 0 1-1 1.1l-.1-.6zM178.5 131.5l-.2 .2M178.5 131.5l.4 .2M178.6 131.2l-.1 .3M178.8 130.1v-.1a1.68 1.68 0 0 0-1.7 1.8l.3 .7M27.8 144.5a1.87 1.87 0 0 0-.9 2.3l.6 .3"/>
<path d="M27.8 144.5l.4 .3M28 140.1l.1 .1M28.1 141.9a.94 .94 0 0 0 .8 .9M28.1 141.9l.4 .2M28.8 143.9h.1M28.8 143.9l-.5 .3M29.8 145.2l.4-.2a.63 .63 0 0 1 .1 .7 .63 .63 0 0 1-.7 .2l-.1-.3zM30.1 144.7a.86 .86 0 0 0-1 .1 .86 .86 0 0 0-.2 .9l.4 .3M30.3 143.1l.5-.2 .6 .4M30.3 143.1l.4 .2M30.3 143.1l-2.5 1.4M30.3 145.1l-.1-.3a.83 .83 0 0 0-.9 .3 .83 .83 0 0 0 .1 1l.4-.1"/>
<path d="M30.7 143.3a.66 .66 0 0 1 .8 .1 .66 .66 0 0 1 .1 .8l-.2 .7-.5 .6-2.7 1.6a.67 .67 0 0 1-.9-.1 .67 .67 0 0 1-.1-.8l.5-1 .5-.4M30.7 143.3l-2.5 1.5M30.8 145.6v.4l-4.5 2.6M39 155.4l.1 1.8 1.5 1.1M39 155.4l.3 .2M39.3 152.3l-.3 .1v1.7l.4 .1M39.3 152.3l1.3 .7M39.3 155.6l.1 .1M39.4 154.2v-.7l1 1.4M39.4 155.7v.7M39.8 154l-.4 .2M39.9 157.4l.8-.8 1.1 .7 .7 1.6-.6-.4"/>
<path d="M39.9 157.4l.7 .4M40.3 154.7l-1.3 .7M40.4 154.9v1.3l-1 .2M40.4 154.9l-1.1 .7M40.4 155.8l-1 .6M40.4 155.1l-1 .6M40.6 157.8v.1M40.6 153v.1M40.6 153.5l-.7-.4 .8 1.7M40.6 153.1v.4M40.6 157.9v.4M40.9 155.5a.72 .72 0 0 1 .7 1.1 .74 .74 0 0 1-.7-1.1z"/>
<path d="M41 156.8l-1.1 .6M41.6 157.2l-1 .6M41.8 140.2h.1M41.8 157.3l-1.2 .6M41.8 154.1l-1.1 .7M41.9 158.5l-.1 .4 1.4 .8 .2 .1 .1-.2M41.9 153.8l-.1 .4 .7 .4-.7 .8-1.1-.6M41.9 153.8l1.3 .8M41.9 157.5l-1.3 .8M42.1 157.1l1 1.5v-.8M42.2 140.1l-.3 .1M42.3 158.3l-.5 .2"/>
<path d="M43 140.9h.1M43.1 140.9l1.3 .8M43.1 157.8l40.9-23.6-40.9 23.6M43.1 156.5v-.9l-1 .2v1.3M43.1 156.5l.4 .1M43.1 157.8l.4 .2M43.2 154.6l.3 .4M43.2 156.5l-1.1 .6M43.5 155v1.6M43.5 158v1.6M44.4 141.7h.5M47.2 140.1l.3 .1"/>
<path d="M105.6 141.5l4.2 1.8M105.6 141.5v40.5M109.8 143.3v40.5M110.8 146.4l.3 .1M110.8 146.4v33l4.8 2.8 37.6-21.7M111.1 146.5v32.5M122 157.2a.89 .89 0 0 0 .7 .9M122 154.3l.4 .3M122 157.2l.4 .2M122 154.3v2.9M122.4 157.4a.7 .7 0 0 0 .6 .8 .7 .7 0 0 0 .8-.4M122.4 154.6a1.75 1.75 0 0 1 1.7-1.8l.4 .6v2.1"/>
<path d="M122.4 154.6v2.8M123.4 154.8l.2-.1a.78 .78 0 0 1 .4 .9 .78 .78 0 0 1-.7 .5l-.3-.1-.1-.4 .2-.4zM123.6 154.7l-.2 .8-.5 .4M124.1 152.8a1.01 1.01 0 0 0-1.6 .2l-.5 1.3M125.1 155.1l.3-.2a1.01 1.01 0 0 1 1.3-.1 1.01 1.01 0 0 1 .3 1.3 3.1 3.1 0 0 1-2.2 2.5 1.11 1.11 0 0 1-.8-1.6l.6-1.2zM125.3 156.1a.49 .49 0 0 1 .7-.2 .91 .91 0 0 1-.1 1 .91 .91 0 0 1-.9 .4v-.7zM125.8 155.9a1.11 1.11 0 0 1-.8 1.3M126.6 154.7a1.44 1.44 0 0 0-2 .6 2.64 2.64 0 0 0-.7 2.8l.5 .4M128 157.2a.83 .83 0 0 0-.8 1.2M129.5 158.3l.2-.2a.74 .74 0 0 1 .9-.1 .74 .74 0 0 1 .4 .8 1.37 1.37 0 0 1-1.9 1.5 1.51 1.51 0 0 1 .4-2zM129.6 158.1l-1.4-.9a.93 .93 0 0 0-.8 1.4l1.4 .9M130 159.6l.1 .3 .4-.1"/>
<path d="M130.1 159.5l-.1 .1M130.1 159.5l.4 .3M130.2 159a.47 .47 0 0 1 .6-.2 .93 .93 0 0 1-.9 1.3v-.7zM130.4 159h.1M130.4 159l-.3 .5M130.4 159l.4 .2M130.6 157.9h-.1a1.68 1.68 0 0 0-1.6 2.2l.3 .2M130.8 159.2l-.3 .6M130.8 159.2l-.2-.3-.4 .2-.2 .5M157.8 152.1l-4.8 8.2M157.8 152.1l.2 .1M158 152.2l-4.8 8.3"/>
<path d="M170.3 157.6l.4 .2M170.3 157.6v2.8M170.7 157.8a1.95 1.95 0 0 1 1.5-1.8 .63 .63 0 0 1 .5 .7v2M170.7 157.8v2.9M171.5 158.2l.4-.3a.78 .78 0 0 1 .3 .9 .78 .78 0 0 1-.7 .6h-.2l-.1-.3zM171.8 158l-.1 .7-.5 .4M172.4 156a1.28 1.28 0 0 0-2 .9l-.1 .7M173.1 158.6l.6-.4a1.01 1.01 0 0 1 1.3-.1 1.01 1.01 0 0 1 .3 1.2 2.64 2.64 0 0 1-2.4 2.5 1.42 1.42 0 0 1-.5-2zM173.6 159.4a.49 .49 0 0 1 .7-.2 .91 .91 0 0 1-.1 1 .91 .91 0 0 1-.9 .3l-.1-.4zM174.1 159.1a1.05 1.05 0 0 1-.9 1.4M174.9 158a1.61 1.61 0 0 0-2.3 .9 2.12 2.12 0 0 0-.2 2.7l.3 .1M84 169.3v.5l.3 .3"/>
<path d="M84 169.3v.1M84 169.4l.2 .6 .9 .5M84 169.4l.7 .4M84.7 169.8h.2M84.7 169.8l.1 .5 .3 .2M84.9 169.8a.6 .6 0 0 0 .3 .7 .6 .6 0 0 0 .7-.1M85.9 170.5l-.4 .1-.4-.1M85.9 164.7l.2-.2a.56 .56 0 0 1 1-.1 1.31 1.31 0 0 1-1.2 1.7 .99 .99 0 0 1 0-1.4zM85.9 170.4v.1M86.2 164.4l-.5 .9M87.8 168.2l.3 .6 .3 .2M87.8 168.2h.2"/>
<path d="M88 168.2l.3 .7 13.2 8.5M88 168.2l13.5 8.7M88.4 169h.1l-2.6 1.5M88.4 169l-2.5 1.4M88.4 168.9v.1M101.5 179.9l.1 .5a2.05 2.05 0 0 0 1 1.7l3.9 2M101.5 179.9l4.1 2.1M111.1 179l4.7 2.8M111.1 179l-.3-.1 5 2.9M153 160.3l-37.2 21.5M153 160.3l.2 .2M170.3 160.4a.88 .88 0 0 0 .7 .9"/>
<path d="M170.3 160.4l.4 .3M170.7 160.7a.7 .7 0 0 0 .5 .7 .7 .7 0 0 0 .8-.4M176.2 160.4a.83 .83 0 0 0-.7 1.3M177.9 161.4a.8 .8 0 0 1 1-.1 .8 .8 0 0 1 .3 .9 1.36 1.36 0 0 1-1.9 1.2l-.1-.8 .2-.6zM177.9 161.3l-1.5-.8a.92 .92 0 0 0-.8 1.4l1.5 .8M178.4 162.7l-.1 .1M178.4 162.7l.5 .2M178.5 162.1l.4-.1a.85 .85 0 0 1 .2 .9 .85 .85 0 0 1-.7 .5 .75 .75 0 0 1 .1-1.3zM178.6 162.3l-.2 .4M178.7 162.2l.3 .2M178.8 161.2v-.1a1.67 1.67 0 0 0-1.7 1.8l.3 .7M179 162.4l-.1-.3-.5 .3-.2 .5 .2 .3 .5-.3"/>
<path d="M179 162.4l-.1 .5M105.6 182a2.12 2.12 0 0 0 1.2 2.3l4 1.2M105.6 182l4.2 1.8M115.6 181.7l-.5 .2M122 188.3a.89 .89 0 0 0 .7 .9M122 185.4v2.9M122 185.4l.4 .3M122 188.3l.4 .3M122.4 188.6a.7 .7 0 0 0 .6 .7 .7 .7 0 0 0 .8-.4M122.4 185.7a1.75 1.75 0 0 1 1.7-1.8l.4 .6v2.1M122.4 185.7v2.9M123.3 186.1l.3-.3a.78 .78 0 0 1 .4 .9 .78 .78 0 0 1-.7 .6h-.2l-.2-.3 .1-.5z"/>
<path d="M123.6 185.8l-.2 .8-.5 .4M124.1 183.9a1.01 1.01 0 0 0-1.6 .2l-.5 1.3M124.8 186.5l.6-.5a1.03 1.03 0 0 1 1.3 0 1.03 1.03 0 0 1 .3 1.2 3.1 3.1 0 0 1-2.2 2.5 1.11 1.11 0 0 1-.8-1.6zM125.3 187.3a.49 .49 0 0 1 .7-.3 1.03 1.03 0 0 1-.9 1.5l-.1-.5zM125.8 187a1.11 1.11 0 0 1-.8 1.3M126.6 185.8a1.36 1.36 0 0 0-2 .6 2.64 2.64 0 0 0-.7 2.8l.5 .4M128 188.3a.83 .83 0 0 0-.8 1.2M129.5 189.4l.2-.2a.74 .74 0 0 1 .9-.1 .74 .74 0 0 1 .4 .8 1.4 1.4 0 0 1-1.9 1.5 1.51 1.51 0 0 1 .4-2zM129.6 189.2l-1.4-.9a.93 .93 0 0 0-.8 1.4l1.4 .8M130 190.7l.1 .4 .4-.2M130.1 190.6l-.1 .1M130.1 190.6l.4 .3"/>
<path d="M130.2 190l.2-.1a.34 .34 0 0 1 .5 .2 .89 .89 0 0 1-1 1.1v-.7zM130.4 190.1h.1M130.4 190.1l-.3 .5M130.4 190.1l.4 .3M130.6 189a1.53 1.53 0 0 0-1.8 1.6l.1 .5 .3 .4M130.8 190.4l-.3 .5M130.8 190.4l-.2-.4-.4 .2-.2 .5"/>
</g>
<path d="M96.1 115l6.8 3.9M48.7 147.3v-7.8" fill="none" stroke="#000" stroke-width=".2" stroke-dasharray="6.3 1.3 1.3 1.3 1.3 1.3" stroke-dashoffset="5.6"/>
<path d="M48.7 87.1v-10.4" fill="none" stroke="#000" stroke-width=".2" stroke-dasharray="6.3 1.3 1.3 1.3 1.3 1.3" stroke-dashoffset="4.3"/>
<g fill="none" stroke="#000" stroke-width=".2" stroke-dasharray="6.3 1.3 1.3 1.3 1.3 1.3">
<path d="M89.1 50.3v-1.1M62.2 65.9v-1.1M62.2 139.3v-69.9M89.1 123.7v-69.8M171.3 127.3l.2 .1M171.3 127.3l1.2 .7M173.4 128.5l.3 .2M173.4 128.5l2.1 1.2M100.6 142.2l.9 .6M123.1 155.2l.2 .1M123.1 155.2l1.1 .6M125.1 156.4l.3 .1"/>
<path d="M125.1 156.4l2.1 1.2M171.3 158.4l.2 .1M171.3 158.4l1.2 .7M173.4 159.6l.3 .2M173.4 159.6l2.1 1.2M100.6 173.3l.9 .6M123.1 186.3l.2 .1M123.1 186.3l1.1 .6M125.1 187.5l.3 .1M125.1 187.5l2.1 1.2"/>
</g>
<path d="M69.7 134.9v-7.5" fill="none" stroke="#000" stroke-width=".2" stroke-dasharray="6.3 1.3 1.3 1.3 1.3 1.3" stroke-dashoffset="5.8"/>
<path d="M69.7 79.9v-15.6" fill="none" stroke="#000" stroke-width=".2" stroke-dasharray="6.3 1.3 1.3 1.3 1.3 1.3" stroke-dashoffset="1.7"/>
<path d="M63.7 137.8l-12.9-7.4M90.6 122.3l-12.8-7.5M42.4 150.1l-12.8-7.4" fill="none" stroke="#000" stroke-width=".2" stroke-dasharray="6.3 1.3 1.3 1.3 1.3 1.3" stroke-dashoffset="2.1"/>
<path d="M96.1 83.9l33.9 19.6M158.5 119.9l11.8 6.8M110.2 147.8l11.8 6.8M158.5 151l11.8 6.8M110.2 178.9l11.8 6.8" fill="none" stroke="#000" stroke-width=".2" stroke-dasharray="6.3 1.3 1.3 1.3 1.3 1.3" stroke-dashoffset="2.7"/>
<path d="M94.5 114.1l8.4 4.8" fill="none" stroke="#000" stroke-width=".2" stroke-dasharray="6.3 1.3 1.3 1.3 1.3 1.3" stroke-dashoffset="4.7"/>
<path d="M94.6 83l35.4 20.5" fill="none" stroke="#000" stroke-width=".2" stroke-dasharray="6.3 1.3 1.3 1.3 1.3 1.3" stroke-dashoffset="1.8"/>
<path d="M95.2 139.1l6.3 3.7M95.2 170.2l6.3 3.7" fill="none" stroke="#000" stroke-width=".2" stroke-dasharray="6.3 1.3 1.3 1.3 1.3 1.3" stroke-dashoffset="5.9"/>
<path d="M46.2 141.9l37.8 21.8" fill="none" stroke="#000" stroke-width=".2" stroke-dasharray="6.3 1.3 1.3 1.3 1.3 1.3" stroke-dashoffset=".4"/>
<path d="M85.9 133.7l9.3 5.4M85.9 164.8l9.3 5.4" fill="none" stroke="#000" stroke-width=".2" stroke-dasharray="6.3 1.3 1.3 1.3 1.3 1.3" stroke-dashoffset="4.1"/>
<path d="M46.4 110.9l37.6 21.7M85.9 133.7l15.6 9.1M85.9 164.8l15.6 9.1" fill="none" stroke="#000" stroke-width=".2" stroke-dasharray="6.3 1.3 1.3 1.3 1.3 1.3" stroke-dashoffset=".5"/>
<path d="M83.3 119.5l9.5 5.4" fill="none" stroke="#000" stroke-width=".2" stroke-dasharray="6.3 1.3 1.3 1.3 1.3 1.3" stroke-dashoffset="4"/>
<path d="M47.9 111.8l36.1 20.8M47.9 142.9l36.1 20.8" fill="none" stroke="#000" stroke-width=".2" stroke-dasharray="6.3 1.3 1.3 1.3 1.3 1.3" stroke-dashoffset="1.4"/>
<path d="M47.2 111.4l36.8 21.2M85.9 133.7l14.7 8.5M47.2 142.5l36.8 21.2M85.9 164.8l14.7 8.5" fill="none" stroke="#000" stroke-width=".2" stroke-dasharray="6.3 1.3 1.3 1.3 1.3 1.3" stroke-dashoffset="1"/>
<path d="M95.4 114.6l7.5 4.3" fill="none" stroke="#000" stroke-width=".2" stroke-dasharray="6.3 1.3 1.3 1.3 1.3 1.3" stroke-dashoffset="5.2"/>
<path d="M95.4 83.5l34.6 20" fill="none" stroke="#000" stroke-width=".2" stroke-dasharray="6.3 1.3 1.3 1.3 1.3 1.3" stroke-dashoffset="2.3"/>
<g font-size="7.1">
<text x="203" y="198.7">A</text>
<text x="263.2" y="198.9">A</text>
</g>
<g font-size="4.9">
<text x="208.6" y="175.7">Control Box Support Assembly</text>
<text x="219.8" y="196.7">EML2322L-A-5</text>
</g>
<g font-size="4.2">
<text x="130.9" y="13">ITEM NO.</text>
<text x="152.4" y="13">PART NUMBER</text>
<text x="202.8" y="13">DESCRIPTION</text>
<text x="254.7" y="13">QTY.</text>
<text x="137.6" y="19.9">05</text>
<text x="150" y="19.9">EML2322L-OTS13</text>
<text x="193.8" y="19.9">80/20 Straight Bracket</text>
<text x="258.1" y="19.9">3</text>
<text x="137.6" y="27.3">06</text>
<text x="150" y="27.3">EML2322L-OTS12</text>
<text x="184.1" y="27.3">80/20 90 Degree Angle Bracket</text>
<text x="258.1" y="27.3">4</text>
<text x="137.6" y="35">07</text>
<text x="151.2" y="35">EML2322L-OTS7</text>
<text x="193.1" y="35">1/4-20 X 1/2 inch BHCS</text>
<text x="256.9" y="35">18</text>
<text x="28.7" y="41.4">06</text>
<text x="46.3" y="41.4">18</text>
<text x="64.6" y="41.4">07</text>
<text x="137.6" y="42.3">08</text>
<text x="151.2" y="42.3">EML2322L-OTS6</text>
<text x="204" y="42.3">1/4-20 T-Nut</text>
<text x="256.9" y="42.3">14</text>
<text x="137.6" y="49.7">18</text>
<text x="152.6" y="49.7">EML2322L-008</text>
<text x="190.5" y="49.7">80-20 Extrusion - 12.0 inch</text>
<text x="258.1" y="49.7">1</text>
<text x="137.6" y="57">18</text>
<text x="156.1" y="57">EML2322L-</text>
<text x="190.5" y="57">80-20 Extrusion - 12.0 inch</text>
<text x="258.1" y="57">1</text>
<text x="137.6" y="64.3">34</text>
<text x="151.1" y="64.3">EML2322L-OTS1</text>
<text x="204.3" y="64.3">Control Box</text>
<text x="258.1" y="64.3">1</text>
<text x="137.6" y="71.6">35</text>
<text x="152.6" y="71.6">EML2322L-019</text>
<text x="195.8" y="71.6">80/20 Extrusion-10 in</text>
<text x="258.1" y="71.6">2</text>
<text x="137.6" y="79">37</text>
<text x="152.6" y="79">EML2322L-021</text>
<text x="203.8" y="79">0.25 Washer</text>
<text x="258.1" y="79">4</text>
<text x="16.4" y="100">35</text>
<text x="161.2" y="100">34</text>
<text x="16.4" y="122.3">08</text>
<text x="199.5" y="143.6">37</text>
<text x="16.4" y="154.7">05</text>
<text x="224.2" y="154.8">NOTES:</text>
<text x="224.2" y="158.9">1. QTY: 1</text>
<text x="224.2" y="163.1">2. DIMS IN INCHES</text>
<text x="16.4" y="170.6">18</text>
</g>
<g font-size="3.5">
<text x="201.2" y="170.7">TITLE:</text>
<text x="216" y="181.4">M. BRAOJOS</text>
<text x="202" y="190.7">SIZE</text>
<text x="210.6" y="190.6">DWG. NO.</text>
<text x="216" y="186.2">J. JOHNSEN</text>
<text x="262.4" y="190.9">REV</text>
<text x="202.9" y="204.6">SCALE: 1:4</text>
<text x="248.1" y="204.6">SHEET 2 OF 3</text>
</g>
<g font-size="3.2">
<text x="152.7" y="185.7">TOLERANCE UNLESS NOTED</text>
<text x="145.5" y="191.5">DIMENSION</text>
<text x="168.1" y="190.5">PLACES IN DIMENSION</text>
<text x="149.4" y="194.6">TYPE</text>
<text x="169.8" y="194.6">0.0</text>
<text x="179.8" y="194.6">0.00</text>
<text x="190.7" y="194.6">0.000</text>
<text x="144.7" y="199.6">LOCATIONAL</text>
<text x="168.7" y="199.4">0.050</text>
<text x="180.2" y="199.4">0.020</text>
<text x="191.3" y="199.5">0.005</text>
<text x="146.5" y="204.6">ANGULAR</text>
<text x="170.4" y="204.2">5</text>
<text x="181.5" y="204.6">2</text>
<text x="193.1" y="204.6">0.5</text>
<text x="44.2" y="210.4">5</text>
<text x="94.6" y="210.3">4</text>
<text x="143.1" y="210.4">3</text>
<text x="193.2" y="210.3">2</text>
<text x="245.4" y="210.6">1</text>
</g>
<text font-size="3" x="14" y="213.5">SOLIDWORKS Educational Product. For Instructional Use Only.</text>
<g font-size="2.3">
<text x="200.8" y="185.7">DESIGNED</text>
<text x="201" y="180.9">DRAWN</text>
</g>
</svg>
